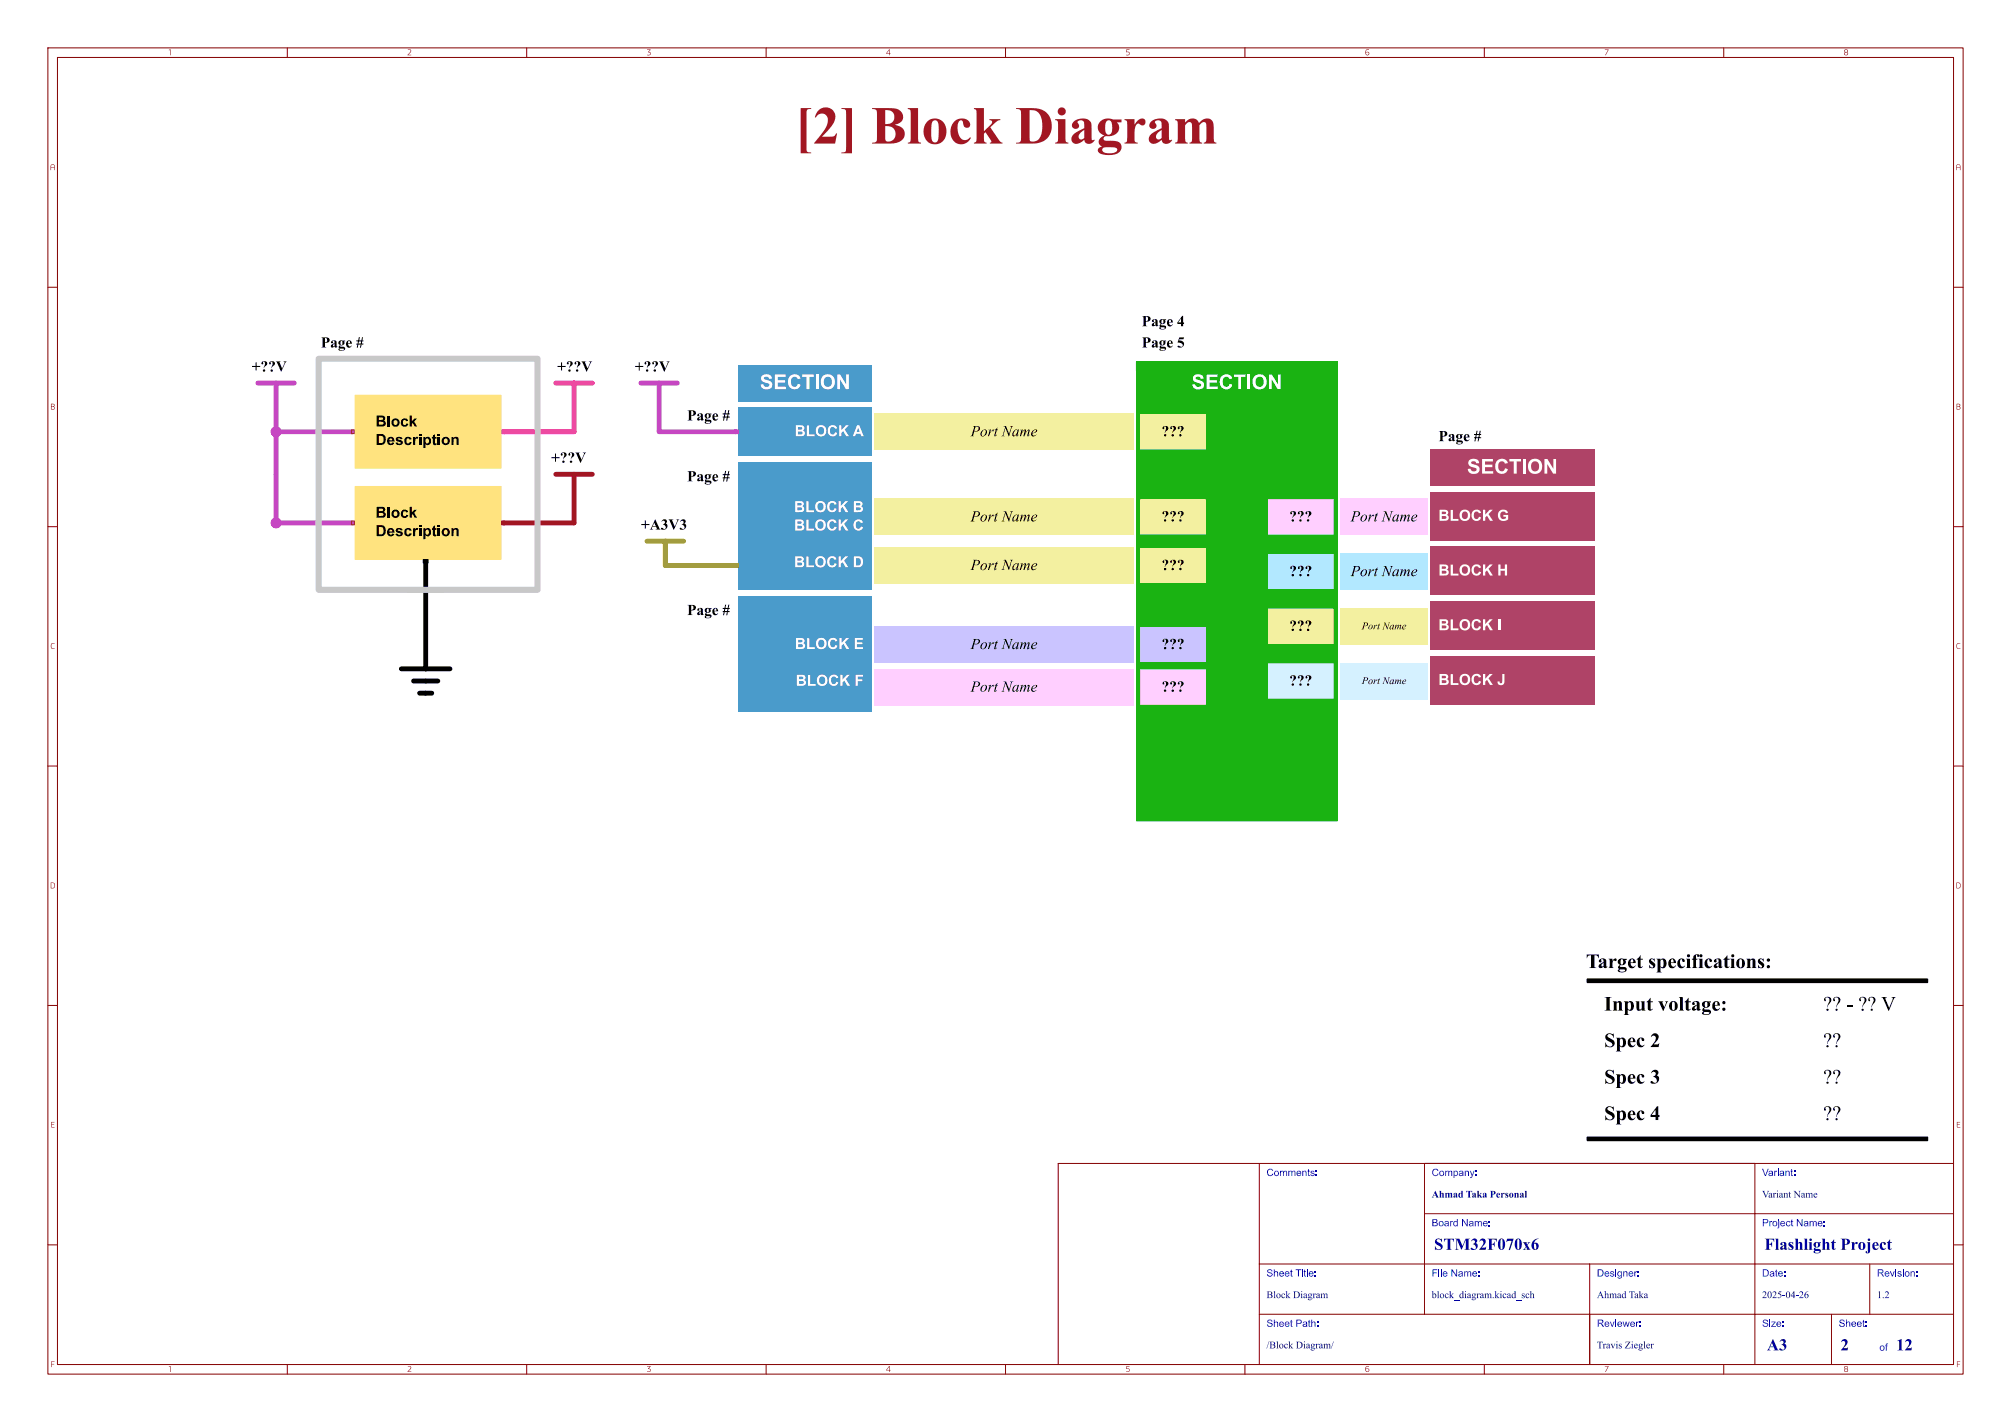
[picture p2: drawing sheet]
<svg xmlns="http://www.w3.org/2000/svg" width="420mm" height="297mm" viewBox="0 0 420 297" stroke-linecap="round" stroke-linejoin="round" font-family="sans-serif">
<g fill="none" stroke="#840000" stroke-width=".21">
<path d="M10 10h400v277h-400zM12 12h396v273h-396zM60 10v2M110 10v2M160 10v2M210 10v2M260 10v2M310 10v2M360 10v2M10 60h2M408 60h2M10 110h2"/>
<path d="M408 110h2M10 160h2M408 160h2M10 210h2M408 210h2M263 243v42M297.5 253.5h110.5M297.5 243v31.5M366.5 243v42M408 243h-187v42M10 260h2M263 274.5h145"/>
<path d="M263 264h145M332 264v21M382.5 274.5v10.5M390.5 264v10.5M408 260h2M60 285v2M110 285v2M160 285v2M210 285v2M260 285v2M310 285v2M360 285v2"/>
</g>
<path d="M279.9 115.6h18.3v7.6h-18.3z" fill="#b2e8ff"/>
<g fill="#af4367">
<path d="M298.7 93.9h34.3v7.6h-34.3z"/>
<path d="M298.7 102.7h34.3v10.2h-34.3z"/>
<path d="M298.7 114.2h34.3v10.1h-34.3z"/>
</g>
<path d="M238 130.8h14v7.6h-14z" fill="#cac4ff"/>
<path d="M238 139.7h14v7.6h-14z" fill="#ffcfff"/>
<path d="M264.7 138.4h13.9v7.7h-13.9z" fill="#d5f1ff"/>
<path d="M264.7 127h13.9v7.6h-13.9z" fill="#f3f0a0"/>
<path d="M264.7 115.6h13.9v7.6h-13.9z" fill="#b2e8ff"/>
<path d="M279.9 104.1h18.3v7.7h-18.3z" fill="#ffcfff"/>
<g fill="#4a9bcb">
<path d="M154.2 124.5h27.9v24.1h-27.9z"/>
<path d="M154.2 96.5h27.9v26.7h-27.9z"/>
<path d="M154.2 85.1h27.9v10.2h-27.9z"/>
</g>
<path d="M182.6 114.3h54.1v7.6h-54.1z" fill="#f3f0a0"/>
<path d="M182.6 139.7h54.1v7.6h-54.1z" fill="#ffcfff"/>
<path d="M182.6 130.8h54.1v7.6h-54.1z" fill="#cac4ff"/>
<g fill="#f3f0a0">
<path d="M182.6 104.1h54.1v7.7h-54.1z"/>
<path d="M182.6 86.4h54.1v7.6h-54.1z"/>
<path d="M238 104.1h14v7.7h-14z"/>
<path d="M238 114.3h14v7.6h-14z"/>
</g>
<path d="M264.7 104.1h13.9v7.7h-13.9z" fill="#ffcfff"/>
<path d="M238 76.2h40.6v7.6h-40.6z" fill="#1ab312"/>
<path d="M238 86.4h14v7.6h-14z" fill="#f3f0a0"/>
<path d="M154.2 76.2h27.9v7.6h-27.9z" fill="#4a9bcb"/>
<g fill="#af4367">
<path d="M298.7 137h34.3v10.2h-34.3z"/>
<path d="M298.7 125.6h34.3v10.2h-34.3z"/>
</g>
<path d="M279.9 127h18.3v7.6h-18.3z" fill="#f3f0a0"/>
<path d="M279.9 138.4h18.3v7.7h-18.3z" fill="#d5f1ff"/>
<path d="M74.2 101.6h30.4v15.2h-30.4z" fill="#ffe37f"/>
<path d="M104.8 108.8h.6v.8h-.6z" fill="#d40020"/>
<path d="M104.8 89.8h.6v.8h-.6z" fill="#ff00ab"/>
<path d="M88.4 116.8h1v.8h-1z" fill="#000"/>
<g fill="#c647c2" stroke="#c647c2" stroke-width=".21">
<circle cx="57.7" cy="109.2" r="1.02"/>
<circle cx="57.7" cy="90.2" r="1.02"/>
</g>
<g fill="#c83232">
<path d="M73.4 108.8h.6v.8h-.6z"/>
<path d="M73.4 89.8h.6v.8h-.6z"/>
</g>
<g fill="#1ab312">
<path d="M238 83.8h41.3v2.6h-41.3z"/>
<path d="M264.7 111.8h13.9v3.8h-13.9z"/>
<path d="M264.7 86.4h13.9v17.7h-13.9z"/>
</g>
<path d="M153.5 117.7h.7v.8h-.7z" fill="#a29b00"/>
<path d="M238 147.3h14v24.2h-14z" fill="#1ab312"/>
<path d="M74.2 82.6h30.4v15.2h-30.4z" fill="#ffe37f"/>
<g fill="#1ab312">
<path d="M264.7 123.2h13.9v3.8h-13.9z"/>
<path d="M264.7 146.1h13.9v25.4h-13.9z"/>
</g>
<path d="M153.5 89.8h.7v.8h-.7z" fill="#c647c2"/>
<g fill="#1ab312">
<path d="M238 121.9h14v8.9h-14z"/>
<path d="M238 94h14v10.1h-14z"/>
<path d="M238 111.8h14v2.5h-14z"/>
<path d="M238 138.4h14v1.3h-14z"/>
<path d="M278.6 75.6h.7v95.9h-.7z"/>
</g>
<path d="M331.5 237.5h71.1v.8h-71.1z" fill="#000"/>
<g fill="#1ab312">
<path d="M252 85.7h12.7v85.8h-12.7z"/>
<path d="M264.7 134.6h13.9v3.8h-13.9z"/>
</g>
<path d="M331.5 204.5h71.1v.7h-71.1z" fill="#000"/>
<g fill="#1ab312">
<path d="M237.4 75.6h.6v95.9h-.6z"/>
<path d="M237.4 75.6h41.9v1.9h-41.9z"/>
</g>
<path d="M116.1 80h7.6M119.9 80v10.2h-14.7" fill="none" stroke="#ff00ab" stroke-width="1"/>
<path d="M116.1 99.1h7.6M119.9 99.1v10.1h-14.7" fill="none" stroke="#d40020" stroke-width="1"/>
<path d="M135.1 113h7.6M138.9 113v5.1h14.8" fill="none" stroke="#a29b00" stroke-width="1"/>
<path d="M53.8 80h7.7M57.7 80v29.2h16M57.7 90.2h16M133.9 80h7.6M137.7 80v10.2h16" fill="none" stroke="#c647c2" stroke-width="1"/>
<path d="M88.9 117.3v22.4M83.8 139.7h10.2M85.1 123.2h7.6M86.4 142.2h5M87.6 144.8h2.6" fill="none" stroke="#000" stroke-width="1"/>
<g fill="#000">
<path d="M74.9 70.4h.3l-.2 .7h.5l.1-.7h.2l-.1 .7h.2v.2h-.3l-.1 .5h.4v.2h-.4l-.1 .6h-.2l.1-.6h-.5l-.1 .6h-.2l.1-.6h-.2v-.2h.9l.1-.5h-.4l-.1 .5h-.2l.1-.5h-.4v-.2h.4zM246.9 66h.2v1.3h.2v.4h-.2v.4h-.4v-.4h-.8v-.4h.8v-.8l-.7 .8h-.1zM78.7 90.6h.8a1.15 1.15 0 0 1 1.1 1.2 1.15 1.15 0 0 1-1.1 1.1h-.8v-.4h.4a.79 .79 0 0 0 1-.7 .79 .79 0 0 0-1-.8v1.5h-.4zM78.7 86.8h.9a.61 .61 0 0 1 .8 .3 .61 .61 0 0 1-.3 .8 .63 .63 0 0 1 .4 .7 .63 .63 0 0 1-.7 .5h-1.1v-.4h1.1a.3 .3 0 0 0 .3-.3 .3 .3 0 0 0-.3-.3h-.7v.6h-.4v-1h1.1a.26 .26 0 0 0 .2-.2 .26 .26 0 0 0-.2-.3h-.7v.5h-.4zM85.6 86.8h.4v1.2l.5-.6h.6l-.6 .6 .6 1.1h-.5l-.4-.8-.2 .3v.5h-.4zM90.4 90.9l.4-.2v.6h.3v.3h-.3l.1 .9 .2 .1v.3a.48 .48 0 0 1-.6 0 .48 .48 0 0 1-.1-.6v-.7h-.2zM91.4 90.6h.5v.4h-.5zM151.4 98.4h.3l-.2 .6h.5l.1-.6h.2l-.1 .6h.2v.2h-.3l-.1 .5h.4v.2h-.4l-.1 .7h-.2l.1-.7h-.5l-.1 .7h-.2l.1-.7h-.2v-.2h.9l.1-.5h-.4l-.1 .5h-.2l.1-.5h-.4v-.2h.4zM151.4 85.7h.3l-.2 .6h.5l.1-.6h.2l-.1 .6h.2v.2h-.3l-.1 .5h.4v.2h-.4l-.1 .7h-.2l.1-.7h-.5l-.1 .7h-.2l.1-.7h-.2v-.2h.9l.1-.5h-.4l-.1 .5h-.2l.1-.5h-.4v-.2h.4zM308.4 90h.2l-.2 .7h.5l.1-.7h.2l-.1 .7h.2v.2h-.2l-.1 .4h.3v.2h-.4l-.1 .7h-.2l.1-.7h-.4l-.2 .7h-.2l.2-.7h-.2v-.2h.9l.1-.4h-.5l-.1 .4h-.2l.1-.4h-.3v-.2h.3zM78.7 109.7h.8a1.15 1.15 0 0 1 1.1 1.1 1.15 1.15 0 0 1-1.1 1.2h-.8v-.4h.4a.79 .79 0 0 0 1-.8 .79 .79 0 0 0-1-.7v1.5h-.4zM78.7 105.8h.9a.61 .61 0 0 1 .8 .3 .61 .61 0 0 1-.3 .8 .63 .63 0 0 1 .4 .8 .63 .63 0 0 1-.7 .4h-1.1v-.3h1.1a.3 .3 0 0 0 .3-.3 .3 .3 0 0 0-.3-.3l-.7-.1v.7h-.4v-1l1.1-.1a.26 .26 0 0 0 .2-.2 .26 .26 0 0 0-.2-.3h-.7v.6h-.4z"/>
<path d="M85.6 105.8h.4v1.3l.5-.6h.6l-.6 .6 .6 1h-.5l-.4-.7-.2 .2v.5h-.4zM90.4 110l.4-.3v.6h.3v.4h-.3l.1 .9h.2v.4a.48 .48 0 0 1-.6-.1 .48 .48 0 0 1-.1-.5v-.7h-.2zM91.4 109.7h.5v.4h-.5zM151.4 126.3h.3l-.2 .7h.5l.1-.7h.2l-.1 .7h.2v.2h-.3l-.1 .4h.4v.2h-.4l-.1 .7h-.2l.1-.7h-.5l-.1 .7h-.2l.1-.7h-.2v-.2h.9l.1-.4h-.4l-.1 .4h-.2l.1-.4h-.4v-.2h.4zM353.8 199.5a.61 .61 0 0 1 .7-.2 .61 .61 0 0 1 .4 .4 .31 .31 0 0 1-.4 .1 .31 .31 0 0 1-.1-.4l-.2 .1v.7h.3v.2h-.3v1.4v.2l.3 .2h-1.2l.3-.2v-.2v-1.4h-.3v-.2h.3zM381.1 216a.77 .77 0 0 1 1.2 0 .77 .77 0 0 1-.2 1.2l-.5 .8 .1-.4a1.42 1.42 0 0 0 .2-1.5 .42 .42 0 0 0-.6-.1 .42 .42 0 0 0 0 .6l-.1 .1a.38 .38 0 0 1-.3-.3 .38 .38 0 0 1 .2-.4zM381.1 208.4a.77 .77 0 0 1 1.2 0 .77 .77 0 0 1-.2 1.1l-.5 .9 .1-.4a1.42 1.42 0 0 0 .2-1.5 .42 .42 0 0 0-.6-.1 .42 .42 0 0 0 0 .6l-.1 .1a.38 .38 0 0 1-.3-.3 .38 .38 0 0 1 .2-.4zM383 216a.77 .77 0 0 1 1.2 0 .77 .77 0 0 1-.2 1.2l-.5 .8 .1-.4a1.42 1.42 0 0 0 .2-1.5 .42 .42 0 0 0-.6-.1 .42 .42 0 0 0 0 .6l-.1 .1a.38 .38 0 0 1-.3-.3 .38 .38 0 0 1 .2-.4zM383 208.4a.77 .77 0 0 1 1.2 0 .77 .77 0 0 1-.2 1.1l-.5 .9 .1-.4a1.42 1.42 0 0 0 .2-1.5 .42 .42 0 0 0-.6-.1 .42 .42 0 0 0 0 .6l-.1 .1a.38 .38 0 0 1-.3-.3 .38 .38 0 0 1 .2-.4zM388.5 208.4a.77 .77 0 0 1 1.1 0 .77 .77 0 0 1-.1 1.1l-.6 .9 .1-.4a1.42 1.42 0 0 0 .3-1.5 .42 .42 0 0 0-.6-.1 .42 .42 0 0 0 0 .6l-.1 .1a.38 .38 0 0 1-.4-.3 .38 .38 0 0 1 .3-.4zM390.4 208.4a.77 .77 0 0 1 1.1 0 .77 .77 0 0 1-.1 1.1l-.6 .9 .1-.4a1.42 1.42 0 0 0 .3-1.5 .42 .42 0 0 0-.6-.1 .42 .42 0 0 0 0 .6l-.1 .1a.38 .38 0 0 1-.4-.3 .38 .38 0 0 1 .3-.4zM381.1 231.2a.77 .77 0 0 1 1.2 .1 .77 .77 0 0 1-.2 1.1l-.5 .9 .1-.5a1.42 1.42 0 0 0 .2-1.5 .42 .42 0 0 0-.6-.1 .42 .42 0 0 0 0 .7l-.1 .1a.38 .38 0 0 1-.3-.4 .38 .38 0 0 1 .2-.4z"/>
<path d="M381.1 223.6a.77 .77 0 0 1 1.2 0 .77 .77 0 0 1-.2 1.2l-.5 .8 .1-.4a1.42 1.42 0 0 0 .2-1.5 .42 .42 0 0 0-.6-.1 .42 .42 0 0 0 0 .7h-.1a.38 .38 0 0 1-.3-.3 .38 .38 0 0 1 .2-.4zM383 231.2a.77 .77 0 0 1 1.2 .1 .77 .77 0 0 1-.2 1.1l-.5 .9 .1-.5a1.42 1.42 0 0 0 .2-1.5 .42 .42 0 0 0-.6-.1 .42 .42 0 0 0 0 .7l-.1 .1a.38 .38 0 0 1-.3-.4 .38 .38 0 0 1 .2-.4zM383 223.6a.77 .77 0 0 1 1.2 0 .77 .77 0 0 1-.2 1.2l-.5 .8 .1-.4a1.42 1.42 0 0 0 .2-1.5 .42 .42 0 0 0-.6-.1 .42 .42 0 0 0 0 .7h-.1a.38 .38 0 0 1-.3-.3 .38 .38 0 0 1 .2-.4z"/>
<circle cx="352.6" cy="199.6" r=".32"/>
<circle cx="355.2" cy="199.6" r=".32"/>
<circle cx="361.9" cy="199.6" r=".32"/>
</g>
<path d="M81.2 86.8v2.3M81.2 105.8v2.3" fill="none" stroke="#000" stroke-width=".44"/>
<path d="M74.2 82.6h30.4v15.2h-30.4zM74.2 101.6h30.4v15.2h-30.4z" fill="none" stroke="#ffe37f" stroke-width=".21"/>
<path d="M66.5 74.9h45.8v48.3h-45.8z" fill="none" stroke="#c8c8c8" stroke-width="1.3"/>
<path d="M104.8 108.8h.6v.8h-.6z" fill="none" stroke="#d40020" stroke-width=".25"/>
<path d="M104.8 89.8h.6v.8h-.6z" fill="none" stroke="#ff00ab" stroke-width=".25"/>
<path d="M88.4 116.8h1v.8h-1zM331.5 204.5h71.1v.7h-71.1zM331.5 237.5h71.1v.8h-71.1z" fill="none" stroke="#000" stroke-width=".21"/>
<g fill="none" stroke="#c647c2" stroke-width=".21">
<circle cx="57.7" cy="90.2" r="1.02"/>
<circle cx="57.7" cy="109.2" r="1.02"/>
</g>
<path d="M73.4 89.8h.6v.8h-.6zM73.4 108.8h.6v.8h-.6z" fill="none" stroke="#c83232" stroke-width=".25"/>
<g fill="none" stroke="#1ab312" stroke-width=".21">
<path d="M237.4 75.6h.6v95.9h-.6zM278.6 75.6h.7v95.9h-.7zM238 83.8h41.3v2.6h-41.3zM238 94h14v10.1h-14zM252 85.7h12.7v85.8h-12.7zM264.7 86.4h13.9v17.7h-13.9zM238 111.8h14v2.5h-14zM264.7 111.8h13.9v3.8h-13.9zM238 121.9h14v8.9h-14zM238 138.4h14v1.3h-14zM264.7 123.2h13.9v3.8h-13.9zM264.7 134.6h13.9v3.8h-13.9z"/>
<path d="M238 147.3h14v24.2h-14zM264.7 146.1h13.9v25.4h-13.9z"/>
</g>
<path d="M153.5 117.7h.7v.8h-.7z" fill="none" stroke="#a29b00" stroke-width=".25"/>
<path d="M153.5 89.8h.7v.8h-.7z" fill="none" stroke="#c647c2" stroke-width=".25"/>
<path d="M237.4 75.6h41.9v1.9h-41.9z" fill="none" stroke="#1ab312" stroke-width=".25"/>
<text font-size="11.1" fill="#a21622" x="166" y="32.9">[2] BlockDiagram</text>
<g font-size="4.2" fill="#fff">
<text x="158.7" y="82.4">SECTION</text>
<text x="248.8" y="82.4">SECTION</text>
<text x="306.4" y="100.1">SECTION</text>
</g>
<g font-size="4.2">
<text x="331.2" y="203.9">Targetspecifications:</text>
<text x="335" y="212.8">Input voltage:</text>
<text x="380.7" y="212.8">??- ??V</text>
<text x="335" y="220.4">Spec2</text>
<text x="380.7" y="220.4">??</text>
<text x="335" y="228">Spec3</text>
<text x="380.7" y="228">??</text>
<text x="335" y="235.6">Spec4</text>
<text x="380.7" y="235.6">??</text>
</g>
<g font-size="3.5" fill="#00007f">
<text x="299.5" y="261.9">STM32F070x6</text>
<text x="368.5" y="261.9">FlashlightProject</text>
<text x="369" y="282.9">A3</text>
<text x="384.4" y="282.9">2</text>
<text x="396" y="282.9">12</text>
</g>
<g font-size="3.2">
<text x="238.4" y="69.4">Page4</text>
<text x="52.6" y="78">+??V</text>
<text x="67" y="73.8">Page#</text>
<text x="116.4" y="78">+??V</text>
<text x="132.6" y="78">+??V</text>
<text x="238.4" y="73.8">Page5</text>
<text x="143.5" y="89.1">Page#</text>
<text x="78.4" y="90.4">Block</text>
<text x="78.4" y="94.2">Description</text>
<text x="202.7" y="91.9">PortName</text>
<text x="242.6" y="91.9">???</text>
<text x="300.4" y="93.4">Page#</text>
<text x="115.1" y="97">+??V</text>
<text x="143.5" y="101.8">Page#</text>
<text x="78.4" y="109.4">Block</text>
<text x="78.4" y="113.3">Description</text>
<text x="133.9" y="111">+A3V3</text>
<text x="202.7" y="109.7">PortName</text>
<text x="242.6" y="109.7">???</text>
<text x="269.3" y="109.7">???</text>
<text x="282.1" y="109.7">PortName</text>
<text x="202.7" y="119.9">PortName</text>
<text x="242.6" y="119.9">???</text>
<text x="269.3" y="121.2">???</text>
<text x="282.1" y="121.2">PortName</text>
<text x="143.5" y="129.7">Page#</text>
<text x="202.7" y="136.4">PortName</text>
<text x="242.6" y="136.4">???</text>
<text x="269.3" y="132.6">???</text>
<text x="202.7" y="145.3">PortName</text>
<text x="242.6" y="145.3">???</text>
<text x="269.3" y="144">???</text>
</g>
<g font-size="3.2" fill="#fff">
<text x="166" y="92">BLOCK A</text>
<text x="165.8" y="107.8">BLOCK B</text>
<text x="165.8" y="111.6">BLOCK C</text>
<text x="300.4" y="109.6">BLOCK G</text>
<text x="165.8" y="119.3">BLOCK D</text>
<text x="300.4" y="121">BLOCK H</text>
<text x="166" y="136.4">BLOCK E</text>
<text x="300.4" y="132.5">BLOCK I</text>
<text x="300.4" y="143.9">BLOCK J</text>
<text x="166.2" y="144.1">BLOCK F</text>
</g>
<g font-size="2.1">
<text x="284.4" y="132">PortName</text>
<text x="284.4" y="143.4">PortName</text>
</g>
<g font-size="2.1" fill="#00f">
<text x="264.5" y="246.2">Comments:</text>
<text x="299" y="246.2">Company:</text>
<text x="368" y="246.2">Variant:</text>
<text x="299" y="256.7">Board Name:</text>
<text x="368" y="256.7">Project Name:</text>
<text x="264.5" y="267.2">Sheet Title:</text>
<text x="299" y="267.2">File Name:</text>
<text x="333.5" y="267.2">Designer:</text>
<text x="368" y="267.2">Date:</text>
<text x="392" y="267.2">Revision:</text>
<text x="264.5" y="277.7">Sheet Path:</text>
<text x="333.5" y="277.7">Reviewer:</text>
<text x="368" y="277.7">Size:</text>
<text x="384" y="277.7">Sheet:</text>
<text x="392.5" y="282.7">of</text>
</g>
<g font-size="2.1" fill="#00007f">
<text x="299" y="250.7">AhmadTakaPersonal</text>
<text x="368" y="250.7">VariantName</text>
<text x="264.5" y="271.7">Block Diagram</text>
<text x="299" y="271.7">block_diagram.kicad_sch</text>
<text x="333.5" y="271.7">AhmadTaka</text>
<text x="368" y="271.7">2025-04-26</text>
<text x="392" y="271.7">1.2</text>
<text x="264.5" y="282.2">/Block Diagram/</text>
<text x="333.5" y="282.2">TravisZiegler</text>
</g>
<g font-size="1.8" fill="#840000">
<text x="35" y="11.9">1</text>
<text x="85" y="11.9">2</text>
<text x="135" y="11.9">3</text>
<text x="185" y="11.9">4</text>
<text x="235" y="11.9">5</text>
<text x="285" y="11.9">6</text>
<text x="335" y="11.9">7</text>
<text x="385" y="11.9">8</text>
<text x="10.4" y="35.9">A</text>
<text x="408.4" y="35.9">A</text>
<text x="10.4" y="85.9">B</text>
<text x="408.4" y="85.9">B</text>
<text x="10.5" y="135.9">C</text>
<text x="408.5" y="135.9">C</text>
<text x="10.4" y="185.9">D</text>
<text x="408.4" y="185.9">D</text>
<text x="10.5" y="235.9">E</text>
<text x="408.5" y="235.9">E</text>
<text x="10.5" y="285.9">F</text>
<text x="35" y="286.9">1</text>
<text x="85" y="286.9">2</text>
<text x="135" y="286.9">3</text>
<text x="185" y="286.9">4</text>
<text x="235" y="286.9">5</text>
<text x="285" y="286.9">6</text>
<text x="335" y="286.9">7</text>
<text x="385" y="286.9">8</text>
<text x="408.5" y="285.9">F</text>
</g>
</svg>
